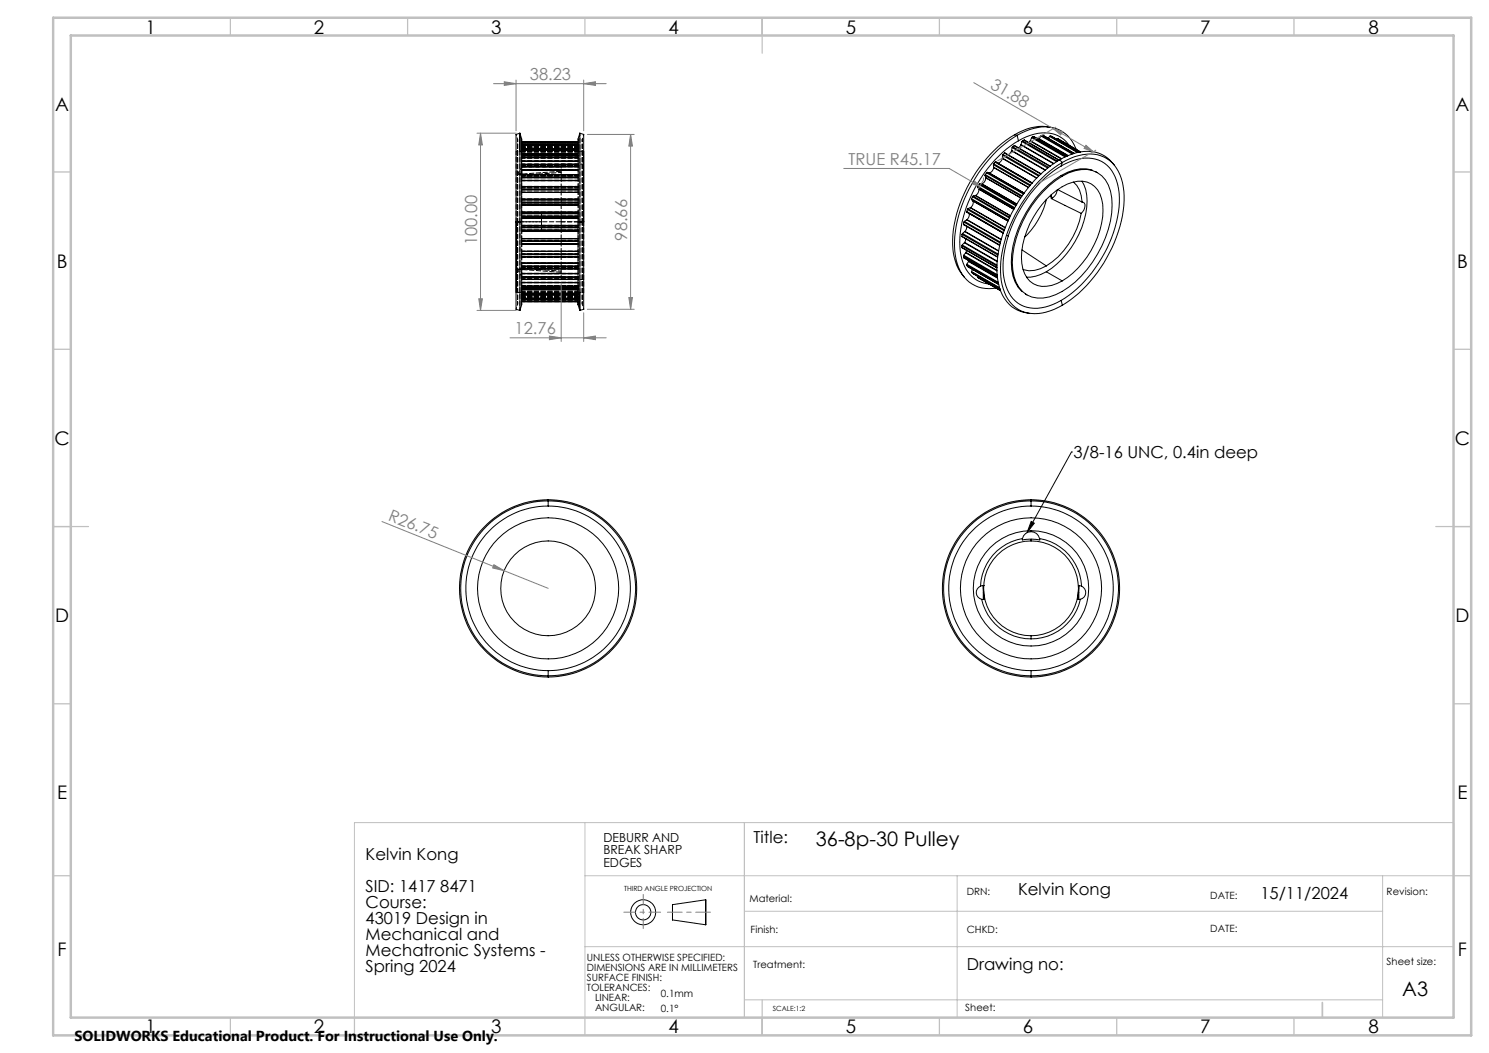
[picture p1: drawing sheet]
<svg xmlns="http://www.w3.org/2000/svg" width="420mm" height="297mm" viewBox="0 0 420 297" stroke-linecap="round" stroke-linejoin="round" font-family="sans-serif">
<g fill="none" stroke="#000" stroke-width=".28">
<path d="M147.1 39.2l-.5-1.6-1 .3v24.7M163.5 37.6v50v-5.1M163.5 37.6l1.1 .3v24.7M163.5 37.6l-.4 1.6M286.1 38a38.6 38.6 0 0 0-17.4 29.6 14.7 14.7 0 0 0 3.3 10.6M286.1 38l.8 .2M286.9 38.2a39.4 39.4 0 0 0-17.4 27.1 17.3 17.3 0 0 0 2.5 12.9 9 9 0 0 0 9 3M286.9 38.2a13.3 13.3 0 0 1 11.9-1.6 9.7 9.7 0 0 1 4.8 5.5M286.9 38.2l.4 1.5M287.3 39.7a36.5 36.5 0 0 0-16.6 28.6 12.2 12.2 0 0 0 4.5 10.5l1.6 .8 2.2 .5M287.3 39.7a12 12 0 0 1 11.3-1.4 7.7 7.7 0 0 1 3 2.7M288.3 39.9l-.3 .9"/>
<path d="M288.3 39.9l9.8 5.7M288.4 39.7l-.1 .2M288.4 39.7l9.9 5.7M288.9 39.5l-.5 .2M288.9 39.5h.1M288.9 39.5l9.9 5.7M290.6 39.8l-.4 .4M290.6 39.8l8.7 5M290.7 39.7l-.1 .1M290.7 39.7l8.8 5.1M291 38.8l-.3 .9M291 38.8l9.4 5.5"/>
<path d="M291.2 38.7l-.2 .1M291.2 38.7l9.5 5.5M291.6 38.6l-.4 .1M291.6 38.6h.1M291.6 38.6l9.5 5.4M293.1 39.3h-.1M293.1 39.3l8.1 4.6M293.2 39.2l-.1 .1M293.2 39.2l8.1 4.7M293.6 38.3l-.4 .9M293.6 38.3l8.8 5.2M293.8 38.2l-.2 .1"/>
<path d="M293.8 38.2l9 5.2M294.2 38.2h-.4M294.2 38.2l8.8 5.1zM296.1 38.5l-.4 .5M296.1 38.5l7.8 4.5M296.2 38.4l-.1 .1M296.2 38.4h.4M296.2 38.4l8 4.6M296.4 35.9a14.1 14.1 0 0 0-10.3 2.1M296.6 38.4h.1M296.6 38.4l7.8 4.5M298.2 39.2l-.1 .1"/>
<path d="M298.2 39.2l6.4 3.7M298.4 39.2h-.2M298.4 39.2l6.4 3.7zM146.6 42.7v-5.1v50M147.1 56.2h16M147.1 52.6h16M147.1 49.2h16M147.1 46.3h16M147.1 43.8h16M147.1 41.9h16M147.1 40.7h16M147.1 59.9h16"/>
<path d="M147.1 57h16M147.1 57.3h16M147.1 56.4h16M147.1 57.8h16M147.1 56.3h16M147.1 59.8h16M147.1 57.9h16M147.1 53.3h16M147.1 53.6h16M147.1 52.7h16M147.1 54.2h16M147.1 54.3h16"/>
<path d="M147.1 51h16M147.1 49.9h16M147.1 50.2h16M147.1 50.9h16M147.1 49.4h16M147.1 48h16M147.1 46.8h16M147.1 47.1h16M147.1 47.9h16M147.1 46.4h16M147.1 45.5h16M147.1 44.2h16"/>
<path d="M147.1 44.5h16M147.1 45.4h16M147.1 43.5h16M147.1 42.2h16M147.1 42.5h16M147.1 43.4h16M147.1 41.1h16M147.1 40.8h16M147.1 40.3h16M147.1 40.1h16M163.1 40h-16v-.8v23.4h-1.5M164.6 42.7v19.9"/>
<path d="M272.7 59.7v.2M272.7 59.7l10.3 5.9M272.7 59.9h.1M272.7 59.9l10.3 5.9M272.9 59.1l-.2 .6M272.9 59.1l10.3 5.9M273 58.9l-.1 .2M273 58.9l10.3 5.9M273.7 58.6l-.7 .3M273.7 58.6l9.8 5.7M273.8 58.6h-.1M273.8 58.6l9.8 5.6"/>
<path d="M274 56.1v.2M274 56.3l.4 .4M274 56.1l10.4 6M274 56.3l10.4 5.9M274.3 55.5l-.3 .6M274.3 55.5l10.4 6M274.4 56.7h.1M274.4 56.7l9.9 5.6-9.8-5.6M274.5 55.3l-.2 .2M274.5 56.7a1.88 1.88 0 0 1-.7 1.9M274.5 55.3l10.3 6M275.1 55.2l-.6 .1"/>
<path d="M275.1 55.2l9.9 5.7M275.2 55.1l-.1 .1M275.2 55.1l9.8 5.7M275.8 52.8l.3 .5M275.8 52.8l10.3 6M275.8 52.6v.2M275.8 52.6l10.4 6M276.1 53.4a1.85 1.85 0 0 1-.9 1.7M276.1 53.3v.1M276.1 53.3l9.9 5.7-9.9-5.6M276.1 52l-.3 .6M276.1 52l10.4 6"/>
<path d="M276.3 51.9l-.2 .1M276.3 51.9h.6M276.3 51.9l10.3 5.9M276.9 51.9h.1M276.9 51.9l9.9 5.7-9.8-5.7M277.8 49.5l.2 .6M277.8 49.5l10.4 6M277.9 49.2l-.1 .3M277.9 49.2l10.4 6M278 50.1l.1 .1M278 50.1l9.9 5.7M278.1 50.2a1.9 1.9 0 0 1-1.1 1.7"/>
<path d="M278.1 50.2l9.8 5.6M278.3 48.8l-.4 .4M278.3 48.8l10.4 5.9M278.5 48.6l-.2 .2M278.5 48.6l.5 .2M278.5 48.6l10.3 6M279 48.8h.1M279 48.8l9.9 5.7M279 48.8l9.9 5.6M280.2 46.5l.1 .7M280.2 46.5l10.3 5.9M280.3 47.3a1.76 1.76 0 0 1-1.3 1.5"/>
<path d="M280.3 47.2v.1M280.3 47.3l9.8 5.6M280.3 47.2l9.8 5.6M280.3 46.2l-.1 .3M280.3 46.2l10.4 6M280.7 45.8l-.4 .4M280.7 45.8l10.3 5.9M280.9 45.7l-.2 .1M280.9 45.7l.1 .1M280.9 45.7l10.2 5.9M282.8 44.7a1.66 1.66 0 0 1-1.4 1.3M282.8 44.6v.1"/>
<path d="M282.8 44.7l9.6 5.6M282.8 44.6l9.7 5.6M282.8 43.8v.8M282.8 43.8l10.1 5.9M282.9 43.6l-.1 .2M282.9 43.6l10.3 5.9M283.3 43.2l-.4 .4M283.3 43.2l10.4 5.8M283.3 43.2l10.3 5.9M285.3 42.5l-.6 1-.4 .1M285.3 42.5l9.5 5.5M285.4 42.4l-.1 .1"/>
<path d="M285.4 42.4l9.5 5.5M285.5 41.6l-.1 .8M285.5 41.6l10 5.8M285.6 41.4l-.1 .2M285.6 41.4l10.2 5.8M286.1 41.1l-.5 .3M286.1 41.1l10.1 5.7M286.1 41.1l10.1 5.8M288 40.9l-.7 .8M288 40.9l9.1 5.3M288 40.8v.1M288 40.8l9.3 5.3"/>
<path d="M294.3 54a18.3 18.3 0 0 1 10.7-6.2 7.4 7.4 0 0 1 8.2 6.1 24.9 24.9 0 0 1-3.6 17.8 24.8 24.8 0 0 1-13.6 12 7.5 7.5 0 0 1-10-5.7 23.1 23.1 0 0 1 2.5-15.5 31.4 31.4 0 0 1 5.8-8.5zM295.1 56.3a21.9 21.9 0 0 1-6.1 10.6M295.2 56.2a14.2 14.2 0 0 1 10.2-5.1 6.1 6.1 0 0 1 5.3 5 21.3 21.3 0 0 1-4.1 16.4 17.7 17.7 0 0 1-11.4 8.2 6 6 0 0 1-6.7-4.9 21.2 21.2 0 0 1 4.1-16.4zM296.3 55.1l.2 .9M296.4 55l.4 .9M296.5 56l8.5 4.2M296.8 55.9l-.3 .1M298.2 53.6l-.5 1.4-.9 .9M298.3 53.5l6.9 3.5M298.9 45.1a39.3 39.3 0 0 0-17.7 29.9 13.9 13.9 0 0 0 4.2 11.5l2.5 1.3 2.4 .6M298.9 45.1a13 13 0 0 1 11.8-1.6 10.1 10.1 0 0 1 3.7 3.1M298.9 45.1l.7 .7"/>
<path d="M299.3 46.8a36.2 36.2 0 0 0-16.4 29.1 11.4 11.4 0 0 0 5 10.1 11.1 11.1 0 0 0 10.3-.7l1.1-.6M299.3 46.8a12.1 12.1 0 0 1 11.4-1.3 10.8 10.8 0 0 1 5 8.9 34.6 34.6 0 0 1-8.7 23.7l-2.1 2.3-2.1 1.9-3.5 2.4M299.3 49.5a31.2 31.2 0 0 0-14 24.4 10.2 10.2 0 0 0 3.1 8.4M299.3 49.5l.3 .2M299.6 45.8a38.9 38.9 0 0 0-16.6 23.8 19.6 19.6 0 0 0 1.3 14.9 9.4 9.4 0 0 0 11.9 3.2l3.4-1.6M299.6 45.8a13 13 0 0 1 11.8-1.5 11 11 0 0 1 5.6 9.6 36.6 36.6 0 0 1-8.5 24.2 31.8 31.8 0 0 1-8.9 8M299.6 45.8l-.3 1M302.8 51.4a7.2 7.2 0 0 1 2.4 5.6M305.2 51.1a12.5 12.5 0 0 1 1 9.3 25.7 25.7 0 0 1-11.1 16.3M305.2 57a1.03 1.03 0 0 1 .9 .6 1.03 1.03 0 0 1-.2 1.1l-.9 1.5M308.1 48a10.3 10.3 0 0 0-8.8 1.5M309.1 48.4l.5 .3"/>
<path d="M145.6 62.6v24.6l1 .4M145.6 62.6v19.9M147.1 68.9h16M147.1 72.5h16M147.1 75.9h16M147.1 78.8h16M147.1 60.9h16M147.1 61.2h16M147.1 64.2h16M147.1 64h16M147.1 60.3h16M147.1 64.8h16"/>
<path d="M147.1 60.1h16M147.1 65h16M147.1 61.5h16M147.1 63.6h16M147.1 65.3h16M147.1 68.1h16M147.1 67.9h16M147.1 68.7h16M147.1 67.4h16M147.1 61.6h16M147.1 67.3h16M147.1 71.8h16"/>
<path d="M147.1 71.6h16M147.1 69h16M147.1 72.4h16M147.1 70.9h16M147.1 70.8h16M147.1 74.2h16M147.1 75.3h16M147.1 75h16M147.1 74.3h16M147.1 75.8h16M147.1 77.1h16M147.1 78.3h16"/>
<path d="M147.1 78h16M147.1 77.2h16M147.1 79.7h16M147.1 79.8h16M164.6 62.6h-1.5v23.4v-.9h-16M164.6 62.6v24.6l-1.1 .4-.4-1.6M271.3 66.6l10.1 6M271.3 69.4l.1 .4M271.3 66.6l10.1 5.9M271.3 69.4l9.9 5.7M271.4 66.1l-.1 .5M271.4 69.8l9.8 5.8"/>
<path d="M271.4 66.1l10.1 5.9M271.4 69.8l9.8 5.7M271.4 69.1l-.1 .3M271.4 69.1l9.8 5.7M271.5 65.9l-.1 .2M271.5 65.9l10 5.7M271.8 63.2l10.2 6M271.8 72.3l.1 .4M271.8 63.2l10.2 5.9M271.8 72.3l9.5 5.4M271.9 72l-.1 .3M271.9 72l9.4 5.5"/>
<path d="M271.9 62.6l-.1 .6M271.9 72.7l9.4 5.5M271.9 62.6l10.3 6M271.9 72.7l9.4 5.4M272 62.4l-.1 .2M272 68.5l-.6 .6M272 62.4l10.2 5.9M272 68.5l9.3 5.3M272.1 68.4l-.1 .1M272.1 68.4l9.2 5.3M272.1 65.3l-.6 .6M272.1 65.3l9.6 5.5"/>
<path d="M272.2 65.3h-.1M272.2 65.3l9.5 5.4M272.4 71.3l-.5 .7M272.4 71.3l8.8 5.1M272.5 67.4l-.4 1M272.5 71.2l-.1 .1M272.5 71.2l8.7 5M272.7 63.8l-.1 .7-.4 .8M272.7 70.6l-.2 .6M272.7 62l-.7 .4M272.7 74.8l.2 .3M272.7 62l9.7 5.6"/>
<path d="M272.7 74.8l8.9 5.1M272.7 74.5v.3M272.7 74.5l8.9 5.1M272.8 61.9l-.1 .1M272.8 61.9l9.6 5.6M272.9 75.1v.1M272.9 75.2l8.8 5M273.2 73.8l-.5 .7M273.2 73.8l8.2 4.7M273.3 73.6l-.1 .2M273.3 73.6l8 4.7M273.3 60.2a1.68 1.68 0 0 1-.5 1.7"/>
<path d="M273.3 73.6h.1M274 76.6v.2M274 76.8l.3 .3M274 76.6l7.9 4.5M274 76.8l8 4.6M274.3 77.1h.1M274.3 76l-.3 .6M274.3 77.1l7.8 4.5M275.8 78.1v.2M275.8 78.1l6.4 3.6M275.8 77.9v.2M275.8 78.3l6.4 3.7z"/>
<path d="M284.1 66.4l.4 .2M288.3 70.5l6.8 4.5M295.1 76.7a10.2 10.2 0 0 1-5.5 1.5M295.1 75a7.5 7.5 0 0 1-6.5 .9M295.1 76.7l4.5 2.5M305 60.2a22.6 22.6 0 0 1-9.9 14.8M147.1 81.3h16M147.1 83.2h16M147.1 84.5h16M147.1 86l-.5 1.6M147.1 80.9h16M147.1 80.6h16"/>
<path d="M147.1 81.2h16M147.1 81.6h16M147.1 82.9h16M147.1 82.7h16M147.1 81.8h16M147.1 84.1h16M147.1 84.3h16M147.1 84.9h16M147.1 85.1h16M289.2 82.9l.5 .3M299.3 84.7l.3 1.4M302.2 127.5h.1"/>
<path d="M302.2 127.5l-12.5 22.7M154.6 140.9a25 25 0 0 0-25 25 25 25 0 0 0 25 25.1M154.6 142.7a23.2 23.2 0 0 0-23.2 23.2 23.2 23.2 0 0 0 23.2 23.3M154.6 140.9a25 25 0 0 1 25 25 25 25 0 0 1-25 25.1M154.6 142.7a23.2 23.2 0 0 1 23.2 23.2 23.2 23.2 0 0 1-23.2 23.3M154.6 140.9v1.8M288.4 151.9a14.2 14.2 0 0 0-11.8 13.4M288.4 151.9a2.47 2.47 0 0 1 2.4-1.9 2.47 2.47 0 0 1 2.4 1.9M288.4 151.9v.4l2.4-.2M290.8 152.6a13.4 13.4 0 0 1 13.4 13.3 13.4 13.4 0 0 1-13.4 13.4M290.8 152.6a13.4 13.4 0 0 0-13.3 13.3 13.4 13.4 0 0 0 13.3 13.4M290.8 140.9a25 25 0 0 1 25 25 25 25 0 0 1-25 25.1"/>
<path d="M290.8 142.7a23.2 23.2 0 0 1 23.2 23.2 23.2 23.2 0 0 1-23.2 23.3M290.8 142.7a23.2 23.2 0 0 0-23.2 23.2 23.2 23.2 0 0 0 23.2 23.3M290.8 140.9a25 25 0 0 0-25 25 25 25 0 0 0 25 25.1M290.8 140.9v1.8M290.8 152.1v.5M290.9 147.1l.8 .5-2 2.6zM293.2 151.9a14.3 14.3 0 0 1 11.9 13.4M293.2 151.9l.1 .4-2.5-.2M276.6 165.3a1.97 1.97 0 0 0-1.2 2 1.97 1.97 0 0 0 1.5 1.7M276.9 169a14.2 14.2 0 0 0 13.9 11.2M276.9 169l.5 .1M277.4 165.2l.3 3.8-.3 .1"/>
<path d="M277.4 165.2h.1M277.4 165.2l-.8 .1M277.4 165.2v3.9M290.8 179.3v.9M304.3 165.2l-.3 3.8 .3 .1M304.3 165.2h.1M304.3 165.2l.8 .1M304.3 165.2v3.9M304.7 169a14.1 14.1 0 0 1-13.9 11.2M304.7 169l-.4 .1M305.1 165.3a1.98 1.98 0 0 1 1.1 2 1.98 1.98 0 0 1-1.5 1.7M154.6 189.2v1.8"/>
<path d="M290.8 189.2v1.8M189.7 255.2l9.4-1.4v7l-9.4-1.3z"/>
<circle cx="154.6" cy="165.9" r="19.9"/>
<circle cx="154.6" cy="165.9" r="13.4"/>
<circle cx="154.6" cy="165.9" r="24.7"/>
<circle cx="290.8" cy="165.9" r="19.9"/>
<circle cx="290.8" cy="165.9" r="16.3"/>
<circle cx="290.8" cy="166" r="24.7"/>
<circle cx="181.4" cy="257.3" r="3.5"/>
<circle cx="181.4" cy="257.3" r="2.16"/>
</g>
<g fill="none" stroke="#000" stroke-width=".28" stroke-dasharray="1.3 .6">
<path d="M146 49.1l.1 .1M147 49.1h.2M147.2 49.1h.2M147.2 49.4v-.3M147.2 49.1h.1M152.2 49.1l-5 .3M163.1 59.9v.2M163.1 57v.3M163.1 56.4v.6M163.1 57.3v.5M163.1 56.2v.2M163.1 56.2h.1"/>
<path d="M163.1 53.3v.3M163.1 52.7v.6M163.1 53.6v.6M163.1 52.6v.1M163.1 49.8v.3M163.1 49.3v.5M163.1 49.2v.1M163.1 46.8v.3M163.1 46.4v.4M163.1 46.3v.1M163.1 44.2v.3M163.1 43.9v.3"/>
<path d="M163.1 43.8v.1M163.1 42.2v.3M163.1 42v.2M163.1 41.9v.1M163.1 40.8v.2M163.1 40.7v.1M163.1 40.7h.1M163.1 40.3v.4M163.1 40.1v.2M163.1 40v.1M163.1 40h.1M163.1 41.5v-.2"/>
<path d="M163.1 43.4v.4M145.6 62.6h.4M146 62.6h-.4M146.1 75.9l-.1 .1M146.7 62.6h.4M147.1 64.2v-.2M147.1 64.8v-.6M147.1 65v-.2M147.1 64v-.4M147.1 65.2v-.2M147.1 68.1v-.3M147.1 68.7v-.6"/>
<path d="M147.1 67.8v-.5M147.1 68.9v-.2M147.1 68.9h.1M147.1 71.8v-.3M147.1 72.4v-.6M147.1 71.5v-.6M147.1 72.5v-.1M147.1 75.3v-.3M147.1 75.8v-.5M147.1 75.9v-.1M147.1 78.3v-.3M147.1 78.7v-.4"/>
<path d="M147.1 78.8v-.1M147.2 76h-.2M147.2 76h.2M147.2 76h.1M147.2 76v-.3M152.2 76l-5-.3M163.1 60.9v.2M163.1 60.3v.6M163.1 60.1v.2M163.1 61.1v.4M163.1 62.6h.5M164.2 62.6h.5"/>
<path d="M164.7 62.6h-.5M147.1 80.9v-.3M147.1 81.2v-.3M147.1 81.3v-.1M147.1 82.9v-.2M147.1 83.2v-.3M147.1 83.2h.1M147.1 84.3v-.2M147.1 84.4v-.1M147.1 84.5v-.1M147.1 84.8v-.3M147.1 85v-.2"/>
<path d="M147.1 85.1v-.1M147.1 85.1h.1M147.1 83.6v.2M147.1 81.7v-.4"/>
</g>
<g fill="none" stroke="#000" stroke-width=".28" stroke-dasharray="1.3 .6" stroke-dashoffset=".3">
<path d="M147.1 40h16M147.1 40.7h16M147.1 42h16M147.1 43.9h16M147.1 46.4h16M147.1 49.3h16M147.1 52.7h16M147.1 56.4h16M147.1 49.5h16M147.1 46.8h16M147.1 44.6h16M147.1 43h16"/>
<path d="M147.1 41.9h16M147.1 41.6h16M163.1 56.2h-16M163.1 52.6h-16M163.1 52.7h-16M163.1 49.2h-16M163.1 49.5h-16M163.1 46.3h-16M163.1 46.7h-16M163.1 46.8h-16M163.1 43.9h-16M163.1 44.4h-16"/>
<path d="M163.1 44.5h-16M163.1 42h-16M163.1 42.7h-16M163.1 42.1h-16M163.1 42.8h-16M163.1 41.9h-16M163.1 40.8h-16M163.1 41.5h-16M163.1 41.3h-16M163.1 41.6h-16M163.1 41.2h-16M163.1 40.2h-16"/>
<path d="M163.1 41h-16M163.1 41.1h-16M163.1 40.1h-16M163.1 40.3h-16M163.1 42.2h-16M163.1 43.5h-16M163.1 43.4h-16M163.1 42.5h-16M163.1 45.5h-16M163.1 45.4h-16M163.1 44.2h-16M163.1 48h-16"/>
<path d="M163.1 47.9h-16M163.1 47.1h-16M163.1 51h-16M163.1 50.9h-16M163.1 49.8h-16M163.1 50.1h-16M163.1 54.3h-16M163.1 54.2h-16M163.1 53.3h-16M163.1 53.6h-16M163.1 57.8h-16M163.1 59.8h-16"/>
<path d="M163.1 59.9h-16M163.1 57h-16M163.1 57.3h-16M164.6 46.3h-6.3M146 62.6v-23.2v23.2M146 62.6v23.2v-23.2M146 62.6h.7M146.7 62.6h-.7M147.1 78.3h16M147.1 75.3h16M147.1 71.8h16M147.1 68.1h16"/>
<path d="M147.1 60.3h16M147.1 64.2h16M158.3 78.8h6.3M163.1 68.9h-16M163.1 72.5h-16M163.1 72.4h-16M163.1 75.9h-16M163.1 75.6h-16M163.1 78.8h-16M163.1 78.4h-16M163.1 78.3h-16M163.1 79.6h-16"/>
<path d="M163.1 79.7h-16M163.1 78.7h-16M163.1 77.1h-16M163.1 77.2h-16M163.1 78h-16M163.1 74.1h-16M163.1 75.8h-16M163.1 74.2h-16M163.1 75h-16M163.1 70.8h-16M163.1 70.9h-16M163.1 71.5h-16"/>
<path d="M163.1 67.3h-16M163.1 65.3h-16M163.1 65.2h-16M163.1 61.5h-16M163.1 63.6h-16M163.1 68.7h-16M163.1 67.8h-16M163.1 60.1h-16M163.1 65h-16M163.1 61.1h-16M163.1 64h-16M163.1 60.9h-16"/>
<path d="M163.1 64.8h-16M163.6 62.6h.6M164.2 62.6v-23.2v23.2M164.2 62.6v23.2v-23.2M164.2 62.6h-.6M147.1 85h16M147.1 84.3h16M147.1 82.9h16M147.1 80.9h16M163.1 81.2h-16M163.1 80.7h-16M163.1 80.6h-16"/>
<path d="M163.1 83.1h-16M163.1 82.4h-16M163.1 83h-16M163.1 83.2h-16M163.1 84.4h-16M163.1 83.6h-16M163.1 83.8h-16M163.1 83.5h-16M163.1 84h-16M163.1 84.9h-16M163.1 84.1h-16M163.1 85.1h-16"/>
<path d="M163.1 84.8h-16M163.1 81.6h-16M163.1 81.7h-16M163.1 82.7h-16M163.1 80.5h-16M163.1 82.2h-16"/>
</g>
<path d="M145.6 62.6v-20M146.7 62.6v-20M163.6 62.6v19.9M164.6 62.6v19.9" fill="none" stroke="#000" stroke-width=".28" stroke-dasharray="1.3 .6" stroke-dashoffset=".2"/>
<path d="M147.2 47.1l-1.2 2M158.3 48.6l-6.1 .5M163.1 50.1v.8M163.1 47.1v.8M163.1 44.5v.9M146 76l1.2 2M147.1 75v-.8M147.1 78v-.8M152.7 60.1v2.5M152.7 62.6v2.4M158.3 76.5l-6.1-.5M147.1 80.6v-.9" fill="none" stroke="#000" stroke-width=".28" stroke-dasharray="1.3 .6" stroke-dashoffset=".4"/>
<path d="M158.3 46.3v16.3M158.3 62.6v16.2M158.3 62.6h4.8M163.1 62.6h-4.8" fill="none" stroke="#000" stroke-width=".28" stroke-dasharray="1.3 .6" stroke-dashoffset=".1"/>
<g fill="none" stroke="#000" stroke-width=".28" stroke-dasharray="1.3 .6" stroke-dashoffset=".5">
<path d="M163.6 37.6v25M147 49.1l-.9 .1 1.1 .2M163.1 42.5v.9M163.1 41v.9M163.1 45.4v.9M163.1 57.8v2.1M147.1 79.7v-.9M147.1 67.3v-2.1M147.1 63.6v-1M147.2 75.7l-1.1 .2 .9 .1M163.1 61.5v1.1M146.7 87.6v-25"/>
<path d="M147.1 82.7v-1M147.1 84.1v-.9"/>
</g>
<path d="M147.4 49.1l10.9-.8M147.1 62.6v23.3v-.8M147.4 76l10.9 .8M163.1 62.6v-23.4v.8" fill="none" stroke="#000" stroke-width=".28" stroke-dasharray="1.3 .6" stroke-dashoffset="-.1"/>
<path d="M163.1 47.9v1.3M147.1 77.2v-1.3M147.1 62.6h5.6M152.7 65h5.6M152.7 60.1h5.6" fill="none" stroke="#000" stroke-width=".28" stroke-dasharray="1.3 .6" stroke-dashoffset=".7"/>
<path d="M147.2 47.1v2M147.2 76v2" fill="none" stroke="#000" stroke-width=".28" stroke-dasharray="1.3 .6" stroke-dashoffset="1"/>
<path d="M146 49.1h1.2M146.7 49.1l-1.1 .1M147.1 42.6h-1.1M147.2 49.1h-1.2M163.1 54.2v2M164.2 42.6h-1.1M145.6 75.9l1.1 .1M146 76h1.2M147.1 70.9v-2M147.2 76h-1.2M146 82.5h1.1M163.1 82.5h1.1" fill="none" stroke="#000" stroke-width=".28" stroke-dasharray="1.3 .6" stroke-dashoffset=".6"/>
<path d="M163.1 50.9v1.7M147.1 74.2v-1.7" fill="none" stroke="#000" stroke-width=".28" stroke-dasharray="1.3 .6" stroke-dashoffset=".9"/>
<path d="M158.3 47.1h-11.1M147.1 62.6v-22.6M147.2 78h11.1M158.3 62.6h-11.2M163.1 62.6v22.5" fill="none" stroke="#000" stroke-width=".28" stroke-dasharray="1.3 .6" stroke-dashoffset="-.2"/>
<path d="M146 39.3l-.4-1.4M164.7 37.9l-.5 1.4M147.1 42.6h-1.5M164.6 42.6h-1.5M145.6 87.2l.4-1.4M145.6 82.5h1.5M163.1 82.5h1.5M164.2 85.8l.5 1.4" fill="none" stroke="#000" stroke-width=".28" stroke-dasharray="1.3 .6" stroke-dashoffset=".8"/>
<g fill="none" stroke="#808080" stroke-width=".28">
<path d="M134.5 37.6h11.1M135.5 37.6v50M135.5 37.6l.6 3.3h-1.1zM139.2 23.6h31.8M142.2 23.1l3.4 .5-3.4 .5zM145.6 22.6v14.3M164.6 23.6l3.4-.5v1zM164.6 22.6v14.3M165.7 37.9h13.2M177.9 37.9v49.3M177.9 37.9l.5 3.3h-1zM274.7 23.3l22.4 13"/>
<path d="M297.1 36.3l11.3 6.5M297.1 36.3l2.6 .9-.5 .9zM297.8 35.9l-16.4 9.5M238 47.5h29.7l8.7 5M275 51.1l1.4 1.4-1.9-.5zM277.4 50.1a2.61 2.61 0 0 1-.9 2.1l-.6 1.2M306.3 41l2.1 1.8-2.6-.9zM309.1 42.4l-16.4 9.5M158.3 79.8v16.5M134.5 87.6h11.1M135 84.3h1.1l-.6 3.3zM143.9 95.3h27.1"/>
<path d="M155 94.8l3.3 .5-3.3 .5zM164.6 95.3l3.4-.5v1zM164.6 88.2v8.1M165.7 87.2h13.2M177.4 83.9h1l-.5 3.3zM107.7 147.1l34.5 13.9M139.3 159.3l2.9 1.7-3.2-.8zM142.2 161l12.4 4.9"/>
</g>
<path d="M176 257.3h10.3" fill="none" stroke="#808080" stroke-width=".28" stroke-dasharray="15.2 1.3 1.3 1.3" stroke-dashoffset="12"/>
<path d="M188.3 257.3h12.1" fill="none" stroke="#808080" stroke-width=".28" stroke-dasharray="15.2 1.3 1.3 1.3" stroke-dashoffset="11.1"/>
<path d="M181.4 261.9v-9.6" fill="none" stroke="#808080" stroke-width=".28" stroke-dasharray="15.2 1.3 1.3 1.3" stroke-dashoffset="12.3"/>
<path d="M100 232h310v55h-310zM165 232v55M210 232v55M165 247h245M210 257h180M270 247v40M390 247v40M165 267h245M210 282h180" fill="none" stroke="#c0c0c0" stroke-width=".28"/>
<g fill="none" stroke="#c0c0c0" stroke-width=".35">
<path d="M65 5v5M115 5v5M165 5v5M215 5v10M265 5v5M315 5v5M365 5v5M15 48.5h5M410 48.5h5M15 98.5h5M410 98.5h5M15 148.5h10"/>
<path d="M405 148.5h10M15 198.5h5M410 198.5h5M15 247h5M410 247h5M65 287v5M100 287v5M165 287v5M215 282v10M265 287v5M315 287v5M365 287v5"/>
</g>
<path d="M373 282.8v4.2" fill="none" stroke="#c0c0c0" stroke-width=".5"/>
<path d="M15 5h400v287h-400zM20 10h390v277h-390z" fill="none" stroke="#c0c0c0" stroke-width=".7"/>
<path d="M290.9 147.1l.8 .5-2 2.6z" fill="#000"/>
<g fill="#808080">
<path d="M139.3 159.3l2.9 1.7-3.2-.8z"/>
<path d="M306.3 41l2.1 1.8-2.6-.9zM297.1 36.3l2.6 .9-.5 .9z"/>
<path d="M155 94.8l3.3 .5-3.3 .5zM164.6 95.3l3.4-.5v1zM275 51.1l-.5 .9 1.9 .5z"/>
<path d="M135.5 37.6l.6 3.3h-1.1zM135 84.3h1.1l-.6 3.3zM177.9 37.9l.5 3.3h-1zM177.4 83.9h1l-.5 3.3z"/>
<path d="M142.2 23.1l3.4 .5-3.4 .5zM164.6 23.6l3.4-.5v1z"/>
</g>
<g font-size="5.6">
<text x="230.1" y="238.6">36-8p-30 Pulley</text>
<text x="395.5" y="280.8">A3</text>
</g>
<g font-size="5.3">
<text x="41" y="9.5">1</text>
<text x="88.5" y="9.5">2</text>
<text x="138.5" y="9.5">3</text>
<text x="188.5" y="9.5">4</text>
<text x="238.5" y="9.5">5</text>
<text x="288.5" y="9.5">6</text>
<text x="338.5" y="9.5">7</text>
<text x="386" y="9.5">8</text>
<text x="15.6" y="31.3">A</text>
<text x="410.6" y="31.3">A</text>
<text x="16" y="75.5">B</text>
<text x="411" y="75.5">B</text>
<text x="15.4" y="125.5">C</text>
<text x="410.4" y="125.5">C</text>
<text x="15.5" y="175.5">D</text>
<text x="410.5" y="175.5">D</text>
<text x="16.1" y="225.5">E</text>
<text x="411.1" y="225.5">E</text>
<text x="16.2" y="269.8">F</text>
<text x="411.2" y="269.8">F</text>
<text x="41" y="291.5">1</text>
<text x="88.5" y="291.5">2</text>
<text x="138.5" y="291.5">3</text>
<text x="188.5" y="291.5">4</text>
<text x="238.5" y="291.5">5</text>
<text x="288.5" y="291.5">6</text>
<text x="338.5" y="291.5">7</text>
<text x="386" y="291.5">8</text>
</g>
<g font-size="4.7" fill="#808080">
<text x="149.5" y="22.6">38.23</text>
<text x="279.1" y="24.7" transform="rotate(30 279.1 24.7)">31.88</text>
<text x="239.3" y="46.5">TRUE R45.17</text>
<text x="134.5" y="69.1" transform="rotate(-90 134.5 69.1)">100.00</text>
<text x="176.9" y="67.9" transform="rotate(-90 176.9 67.9)">98.66</text>
<text x="145.2" y="94.3">12.76</text>
<text x="109.3" y="146.6" transform="rotate(22 109.3 146.6)">R26.75</text>
</g>
<g font-size="4.7">
<text x="302.8" y="129.2">3/8-16 UNC, 0.4in deep</text>
<text x="212.5" y="237.7">Title:</text>
<text x="103.1" y="242.5">Kelvin Kong</text>
<text x="103.1" y="251.5">SID: 1417 8471</text>
<text x="103.1" y="256">Course:</text>
<text x="287.2" y="252.6">Kelvin Kong</text>
<text x="355.5" y="253.6">15/11/2024</text>
<text x="103.1" y="260.6">43019 Design in</text>
<text x="103.1" y="265.1">Mechanical and</text>
<text x="103.1" y="269.6">Mechatronic Systems -</text>
<text x="103.1" y="274.1">Spring 2024</text>
<text x="272.7" y="273.5">Drawing no:</text>
</g>
<text font-size="4.1" x="21" y="293.7">SOLIDWORKS Educational Product. For Instructional Use Only.</text>
<g font-size="3.5">
<text x="170.2" y="237.4">DEBURR AND</text>
<text x="170.2" y="240.9">BREAK SHARP</text>
<text x="170.2" y="244.4">EDGES</text>
</g>
<g font-size="2.8">
<text x="211.4" y="254.5">Material:</text>
<text x="272.7" y="252.6">DRN:</text>
<text x="341.4" y="253.6">DATE:</text>
<text x="391.1" y="252.6">Revision:</text>
<text x="211.7" y="263.2">Finish:</text>
<text x="272.7" y="263.2">CHKD:</text>
<text x="341.4" y="262.9">DATE:</text>
<text x="165.5" y="271.1">UNLESS OTHERWISE SPECIFIED:</text>
<text x="165.5" y="273.9">DIMENSIONS ARE IN MILLIMETERS</text>
<text x="212.5" y="273.1">Treatment:</text>
<text x="391.1" y="272.2">Sheet size:</text>
<text x="165.5" y="276.7">SURFACE FINISH:</text>
<text x="165.5" y="279.6">TOLERANCES:</text>
<text x="186.4" y="281.2">0.1mm</text>
<text x="167.8" y="282.4">LINEAR:</text>
<text x="167.8" y="285.2">ANGULAR:</text>
<text x="186.4" y="285.4">0.1°</text>
<text x="272.3" y="285.2">Sheet:</text>
</g>
<g font-size="2">
<text x="176" y="251.2">THIRD ANGLE PROJECTION</text>
<text x="218" y="285.2">SCALE:1:2</text>
</g>
</svg>
